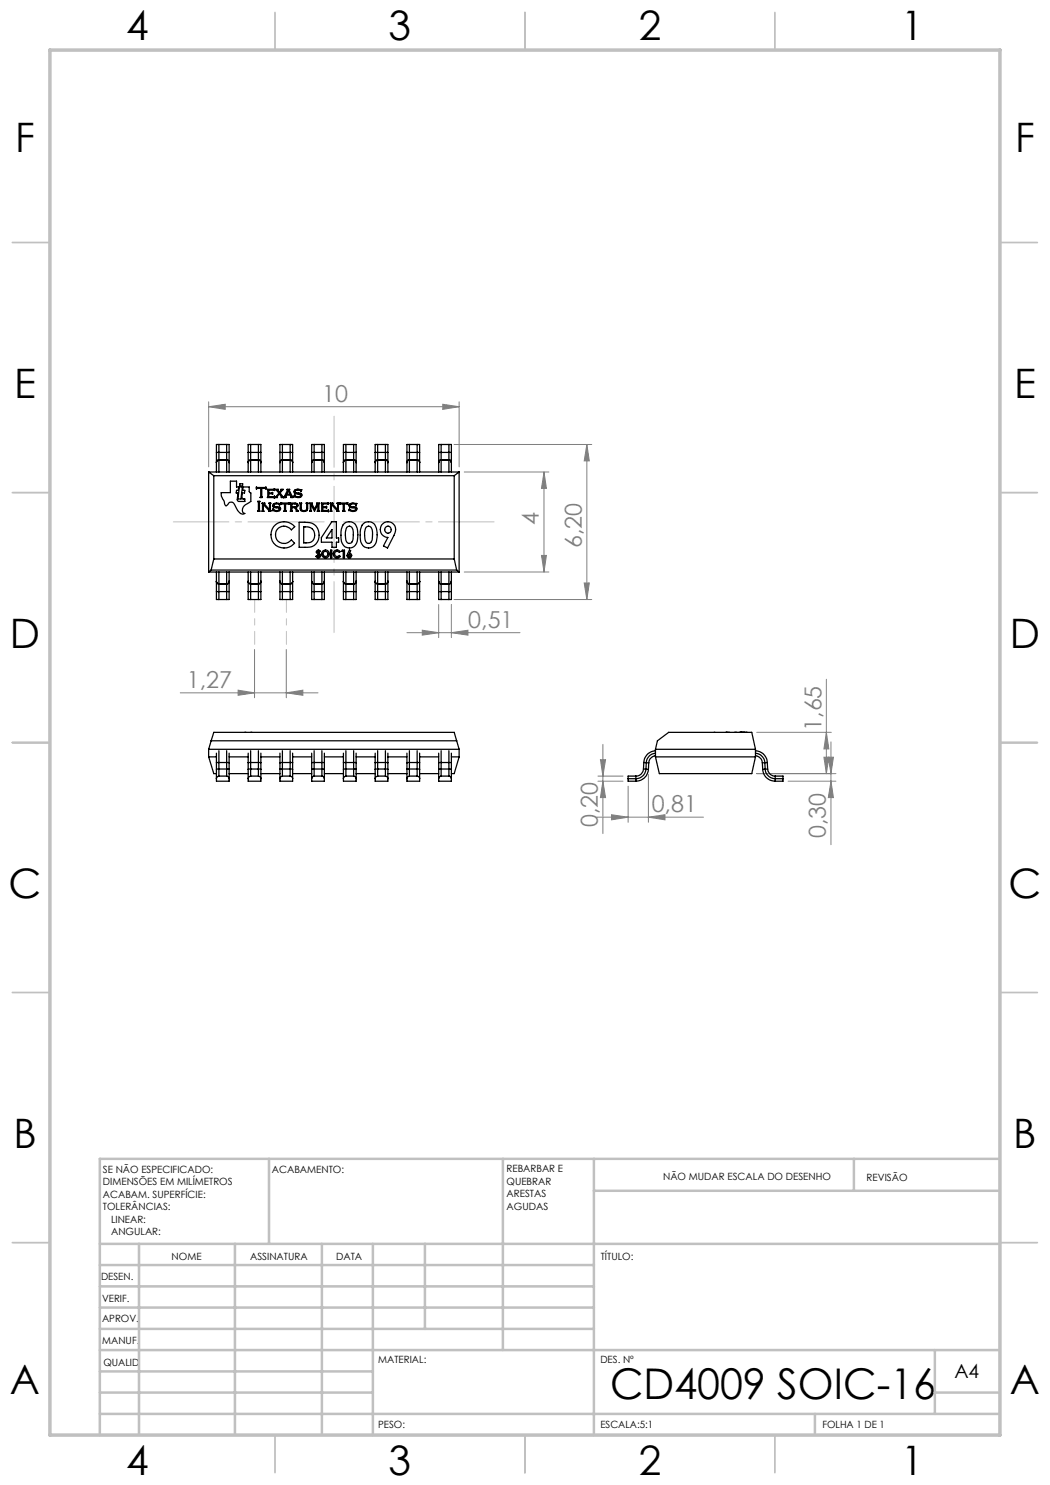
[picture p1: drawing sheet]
<svg xmlns="http://www.w3.org/2000/svg" width="210mm" height="297mm" viewBox="0 0 210 297" stroke-linecap="round" stroke-linejoin="round" font-family="sans-serif">
<g fill="none" stroke="#808080" stroke-width=".2">
<path d="M41.7 81.3l3.3-.4v1zM41.7 80.4v13M41.7 81.3h50.1M88.5 80.9l3.3 .4-3.3 .6zM90.8 88.9h27.6M91.8 80.4v13M92.9 94.4h16.9M108.8 94.4v20M108.8 94.4l.5 3.3h-1zM117.4 88.9v31M117.4 88.9l.5 3.3h-1.1zM90.8 119.9h27.6"/>
<path d="M92.9 114.4h16.9M108.3 111.1h1l-.5 3.3zM116.8 116.6h1.1l-.5 3.3zM36.1 138.6h27.5M47.6 138l3.3 .6-3.3 .5zM50.9 129.9v9.7M57.3 138.6l3.3-.6v1.1zM57.3 129.9v9.7M81.4 126.5h22.6M84.5 126l3.2 .5-3.2 .5zM87.7 120.9v6.6M90.3 126.5l3.3-.5v1z"/>
<path d="M90.3 120.9v6.6M165.3 135.9v18.8M119.6 155.2h5M119.6 156.2h5M120.1 151.9h1l-.5 3.3zM120.6 148.9v17.8M120.6 156.2l.5 3.3h-1zM125.6 157.2v7.3M129.7 154.9v9.6M151.3 146.5h15M151.3 154.7h15.9M157.6 156.2h9.6"/>
<path d="M164.8 151.4h1l-.5 3.3zM165.3 146.5l.5 3.3h-1zM165.7 151.4h1l-.5 3.3zM166.2 148.4v20.5M166.2 156.2l.5 3.3h-1zM119.3 163.4h21.4M122.3 162.9l3.3 .5-3.3 .6zM129.7 163.4l3.3-.5v1.1z"/>
</g>
<path d="M66.8 83.2v43.3" fill="none" stroke="#c0c0c0" stroke-width=".2" stroke-dasharray="15.2 1.3 1.3 1.3" stroke-dashoffset="5"/>
<path d="M34.7 104.4h64.1" fill="none" stroke="#c0c0c0" stroke-width=".2" stroke-dasharray="15.2 1.3 1.3 1.3" stroke-dashoffset="4.1"/>
<path d="M50.9 119.9v9M57.3 119.9v9" fill="none" stroke="#c0c0c0" stroke-width=".2" stroke-dasharray="15.2 1.3 1.3 1.3" stroke-dashoffset="12.6"/>
<g fill="none" stroke="#c0c0c0" stroke-width=".35">
<path d="M55 2.5v7.5M105 2.5v7.5M155 2.5v7.5M2.5 48.5h7.5M200 48.5h7.5M2.5 98.5h7.5M200 98.5h7.5M2.5 148.5h7.5M200 148.5h7.5M2.5 198.5h7.5M200 198.5h7.5M2.5 248.5h7.5"/>
<path d="M200 248.5h7.5M55 287v7.5M105 287v7.5M155 287v7.5"/>
</g>
<g fill="none" stroke="#c0c0c0" stroke-width=".5">
<path d="M53.8 231.8v17M100.6 231.8v38.2M118.8 231.8v55.2M118.8 238.2h81.2M170.8 231.8v6.4M200 231.8h-180v55.2M20 248.8h180M20 257.3h98.8M20 253h98.8M27.8 248.8v38.2M47 248.8v38.2M64.4 248.8v38.2"/>
<path d="M74.6 248.8v38.2M85 248.8v17M20 265.8h98.8M20 261.5h98.8M20 278.5h54.6M20 274.3h54.6M20 270h180M187 278.5h13M187 270v12.8M20 282.8h180M163 282.8v4.2"/>
</g>
<path d="M10 10h190v277h-190z" fill="none" stroke="#c0c0c0" stroke-width=".7"/>
<g fill="#808080">
<path d="M47.6 138l3.3 .6-3.3 .5zM57.3 138.6l3.3-.6v1.1z"/>
<path d="M41.7 81.3l3.3-.4v1zM88.5 80.9l3.3 .4-3.3 .6zM84.5 126l3.2 .5-3.2 .5zM90.3 126.5l3.3-.5v1zM122.3 162.9l3.3 .5-3.3 .6zM129.7 163.4l3.3-.5v1.1z"/>
<path d="M117.4 88.9l.5 3.3h-1.1zM116.8 116.6h1.1l-.5 3.3zM108.8 94.4l.5 3.3h-1zM108.3 111.1h1l-.5 3.3zM120.1 151.9h1l-.5 3.3zM120.6 156.2l.5 3.3h-1zM165.3 146.5l.5 3.3h-1zM164.8 151.4h1l-.5 3.3zM165.7 151.4h1l-.5 3.3zM166.2 156.2l.5 3.3h-1z"/>
</g>
<g fill="none" stroke="#000" stroke-width=".25">
<path d="M41.7 94.4l1.1 .7M41.7 94.4v20M41.7 94.4h50.1M42.8 95.1v16.7M42.8 95.1h48M43.3 92.5v1.9M43.3 90.5v2M43.3 90.5h.5M43.3 92.5h.1M43.8 92l-.4 .2-.1 .3M43.8 92h-.3l-.2 .5M43.8 90.5v1.5"/>
<path d="M43.8 88.9h-.5v1.6M43.8 92v2.4M43.8 92h1.5M43.8 90.5h1.5M43.8 88.9h1.5M43.8 88.9v1.6M43.8 92h.1M45.3 92l.4 .2 .1 .3M45.3 92l.5 .2v.3M45.3 90.5v1.5M45.3 90.5h.5M45.3 88.9h.5v1.6"/>
<path d="M45.3 92v2.4M45.3 88.9v1.6M45.3 92h.1M45.8 92.5v1.9M45.8 90.5v2M45.8 92.5h.1M46.1 96.2h1.2v1.2h.4v.7h-.4l-.1 .5h.4l-.2 1.3 .3 .4h1.3v-.5h-.5l-.1-.1 .1-1.1h.4l.1-.5h-.5l.1-.7h1.2v.9l.4 .3v1.7l-.7 .4a1.15 1.15 0 0 0-.7 2h.2l-.2 .1a1.82 1.82 0 0 1-1.7-1.6 .83 .83 0 0 0-.8-.8 .83 .83 0 0 0-.9 .6l-.2 .2-.2-.3-.2-.8-.5-.9-.1-.7h1.9zM47.9 97.4h.6l-.3 2.4h-.6zM48 96.8h.5v.4h-.6zM49.6 92.5v1.9M49.6 90.5v2M49.6 90.5h.5"/>
<path d="M49.6 92.5h.1M50.1 92l-.3 .2-.2 .3M50.1 92h-.3l-.2 .5M50.1 90.5v1.5M50.1 88.9h-.5v1.6M50.1 92v2.4M50.1 88.9v1.6M50.1 92h.1M50.1 92h1.6M50.1 90.5h1.6M50.1 88.9h1.6M51.3 97.4h1.9v.4l-.8-.1v1.8h-.4l.1-1.8-.8 .1z"/>
<path d="M51.7 92l.3 .2 .2 .3M51.7 92l.4 .2 .1 .3M51.7 90.5v1.5M51.7 90.5h.5M51.7 88.9h.5v1.6M51.7 92v2.4M51.7 88.9v1.6M51.7 92h.1M52.2 92.5v1.9M52.2 90.5v2M52.2 92.5h.1M53.5 97.9l1.4-.1v.3l-1.1-.1v.6l.7-.1v.3l-.7-.1v.6l1.1-.1v.4l-1.4-.1z"/>
<path d="M55.1 97.9h.5v.1l.3 .5 .4-.5-.1-.1h.4l-.6 .7 .7 .9h-.4v-.2l-.4-.5-.5 .5 .1 .2h-.5l.8-.9zM56 92.5v1.9M56 90.5v2M56 90.5h.5M56 92.5h.1M56.5 92l-.4 .2-.1 .3M56.5 92l-.4 .1-.1 .4M56.5 90.5v1.5M56.5 88.9h-.5v1.6M56.5 92v2.4M56.5 92h1.5M56.5 90.5h1.5"/>
<path d="M56.5 88.9h1.5M56.5 88.9v1.6M56.5 92h.1M57.4 97.9h.5v.2l.7 1.4h-.4l-.1-.5h-.8l-.1 .5-.5 .1 .8-1.6zM57.7 98.1l.3 .7h-.6zM58 92l.3 .1 .2 .4M58 92l.5 .2v.3M58 90.5v1.5M58 90.5h.5M58 88.9h.5v1.6M58 92v2.4M58 88.9v1.6"/>
<path d="M58 92h.1M58.5 92.5v1.9M58.5 90.5v2M58.5 92.5h.1M58.9 98.1a1.16 1.16 0 0 1 1.4-.1h.1l-.2 .2a.73 .73 0 0 0-1.2 .2l.2 .1 .8 .1a.46 .46 0 0 1 .4 .5 .46 .46 0 0 1-.5 .4l-1.2-.1 .2-.4a.79 .79 0 0 0 1.2 .1l-.1-.3-1.1-.1-.1-.2zM58.9 99.1h.1M62.3 92.5v1.9M62.3 90.5v2M62.3 90.5h.5M62.3 92.5h.1M62.8 92l-.3 .2-.2 .3M62.8 92h-.3l-.2 .5"/>
<path d="M62.8 90.5v1.5M62.8 88.9h-.5v1.6M62.8 92v2.4M62.8 92h1.6M62.8 90.5h1.6M62.8 88.9h1.6M62.8 88.9v1.6M62.8 92h.1M64.4 92l.3 .2 .2 .3M64.4 92l.3 .1 .2 .4M64.4 90.5v1.5M64.4 90.5h.5"/>
<path d="M64.4 88.9h.5v1.6M64.4 92v2.4M64.4 88.9v1.6M64.4 92h.1M64.9 92.5v1.9M64.9 90.5v2M64.9 92.5h.1M68.7 92.5v1.9M68.7 90.5v2M68.7 90.5h.5M68.7 92.5h.1M69.2 92l-.4 .2-.1 .3"/>
<path d="M69.2 92h-.3l-.2 .5M69.2 90.5v1.5M69.2 88.9h-.5v1.6M69.2 92v2.4M69.2 92h1.5M69.2 90.5h1.5M69.2 88.9h1.5M69.2 88.9v1.6M69.2 92h.1M70.7 92l.4 .2 .1 .3M70.7 92l.4 .1 .1 .4M70.7 90.5v1.5"/>
<path d="M70.7 90.5h.5M70.7 88.9h.5v1.6M70.7 92v2.4M70.7 88.9v1.6M70.7 92h.1M71.2 92.5v1.9M71.2 90.5v2M71.2 92.5h.1M75 92.5v1.9M75 90.5v2M75 90.5h.5M75 92.5h.1"/>
<path d="M75.5 92l-.3 .1-.2 .4M75.5 92h-.3l-.2 .5M75.5 90.5v1.5M75.5 88.9h-.5v1.6M75.5 92v2.4M75.5 92h1.6M75.5 90.5h1.6M75.5 88.9h1.6M75.5 88.9v1.6M75.5 92h.1M77.1 92l.3 .2 .2 .3M77.1 92l.3 .1 .2 .4"/>
<path d="M77.1 90.5v1.5M77.1 90.5h.5M77.1 88.9h.5v1.6M77.1 92v2.4M77.1 88.9v1.6M77.1 92h.1M77.6 92.5v1.9M77.6 90.5v2M77.6 92.5h.1M81.4 92.5v1.9M81.4 90.5v2M81.4 90.5h.5"/>
<path d="M81.4 92.5h.1M81.9 92l-.3 .1-.2 .4M81.9 92h-.3l-.2 .5M81.9 90.5v1.5M81.9 88.9h-.5v1.6M81.9 92v2.4M81.9 92h1.5M81.9 88.9v1.6M81.9 92h.1M81.9 90.5h1.5M81.9 88.9h1.5M83.4 92l.4 .2 .1 .3"/>
<path d="M83.4 92l.4 .1 .1 .4M83.4 90.5v1.5M83.4 90.5h.5M83.4 88.9h.5v1.6M83.4 92v2.4M83.4 88.9v1.6M83.4 92h.1M83.9 92.5v1.9M83.9 90.5v2M83.9 92.5h.1M87.7 92.5v1.9M87.7 90.5v2"/>
<path d="M87.7 90.5h.5M87.7 92.5h.1M88.2 92l-.3 .1-.2 .4M88.2 92h-.3l-.2 .5M88.2 90.5v1.5M88.2 88.9h-.5v1.6M88.2 92v2.4M88.2 88.9v1.6M88.2 92h.1M88.2 92h1.6M88.2 90.5h1.6M88.2 88.9h1.6"/>
<path d="M89.8 92l.3 .2 .2 .3M89.8 92l.3 .1 .2 .4M89.8 90.5v1.5M89.8 90.5h.5M89.8 88.9h.5v1.6M89.8 92v2.4M89.8 88.9v1.6M89.8 92h.1M90.3 92.5v1.9M90.3 90.5v2M90.3 92.5h.1M90.8 95.1v16.7"/>
<path d="M91.8 94.4l-1 .7M91.8 94.4v20M41.7 114.4h50.1M42.2 114h49.1M42.2 114l-.5 .4M42.8 111.8h48M42.8 111.8l-.6 2.2M43.3 116.2l.1 .4 .4 .2M43.3 114.4v1.8M43.3 116.3l.1 .4 .4 .1M43.3 118.3h.5M43.3 116.3v2"/>
<path d="M43.3 118.3v1.6h.5M43.3 116.2v.1M43.8 116.8v1.5M43.8 114.4v2.4M43.8 116.8h1.5M43.8 118.3h1.5M43.8 119.9h1.5M43.8 116.8h.1M43.8 118.3v1.6M45.3 116.8v1.5M45.3 118.3h.5M45.3 114.4v2.4"/>
<path d="M45.3 116.8h.1M45.3 118.3v1.6M45.8 114.4v1.8M45.8 116.2v.3l-.5 .3M45.8 116.3v.3l-.5 .2M45.8 116.3v2M45.8 118.3v1.6h-.5M45.8 116.2v.1M49.6 116.2l.2 .4 .3 .2M49.6 114.4v1.8M49.6 116.3l.2 .4 .3 .1M49.6 118.3h.5"/>
<path d="M49.6 116.3v2M49.6 118.3v1.6h.5M49.6 116.2v.1M50.1 116.8v1.5M50.1 114.4v2.4M50.1 116.8h.1M50.1 118.3v1.6M50.1 116.8h1.6M50.1 118.3h1.6M50.1 119.9h1.6M51.6 100.3h.4v2h-.4l.1-.1zM51.7 116.8v1.5"/>
<path d="M51.7 118.3h.5M51.7 114.4v2.4M51.7 116.8h.1M51.7 118.3v1.6M52.2 114.4v1.8M52.2 116.2l-.1 .3-.4 .3M52.2 116.3l-.1 .3-.4 .2M52.2 116.3v2M52.2 118.3v1.6h-.5M52.2 116.2v.1M52.4 100.6h.6l-.1 .2 1 1.1-.1-1.3h.4v1.7h-.5l.1-.2-1.1-1.2 .1 1.4h-.4zM54.6 100.9a1.39 1.39 0 0 1 1.4-.2l-.1 .3a.75 .75 0 0 0-1.1 .1l.4 .2h.5a.46 .46 0 0 1 .4 .6 .46 .46 0 0 1-.5 .4l-1.1-.2 .1-.3a.8 .8 0 0 0 1.3 0l-.4-.2a.64 .64 0 0 1-1-.6z"/>
<path d="M54.7 105.3a2.76 2.76 0 0 1 4.2 0l-.6 .7a1.75 1.75 0 0 0-2.6-.3 1.75 1.75 0 0 0 0 2.6 1.75 1.75 0 0 0 2.6-.3l.6 .7a2.68 2.68 0 0 1-3.7 .4 2.68 2.68 0 0 1-.5-3.8zM55.9 101h.1M56 116.2l.1 .4 .4 .2M56 114.4v1.8M56 116.3l.1 .4 .4 .1M56 118.3h.5M56 116.3v2M56 118.3v1.6h.5M56 116.2v.1M56.2 100.5h1.6v.4l-.7-.1 .1 1.5h-.4l.1-1.5-.7 .1zM56.5 116.8v1.5M56.5 114.4v2.4"/>
<path d="M56.5 116.8h1.5M56.5 118.3h1.5M56.5 119.9h1.5M56.5 116.8h.1M56.5 118.3v1.6M58 116.8v1.5M58 118.3h.5M58 114.4v2.4M58 116.8h.1M58 118.3v1.6M58.1 100.6h.9a.45 .45 0 0 1 .6 .4 .45 .45 0 0 1-.4 .5l.5 .8h-.4v-.1l-.4-.7h-.5l.1 .8h-.4zM58.4 100.8l.9 .1 .1 .3-.2 .1h-.8z"/>
<path d="M58.5 114.4v1.8M58.5 116.2v.3l-.5 .3M58.5 116.3v.3l-.5 .2M58.5 116.3v2M58.5 118.3v1.6h-.5M58.5 116.2v.1M59.8 104.5h1.2a2.54 2.54 0 0 1 2.8 2 2.54 2.54 0 0 1-1.9 2.9l-2.1 .1zM59.9 100.6h.4v1a.55 .55 0 0 0 .5 .5 .55 .55 0 0 0 .5-.5l-.1-1h.4l-.1 1.1a.75 .75 0 0 1-.7 .6 .75 .75 0 0 1-.8-.6zM60.7 105.4a1.68 1.68 0 0 1 2.1 1 1.68 1.68 0 0 1-.9 2.1l-1.2 .1zM61.9 100.6h.5v.2l.5 1 .5-1v-.2h.5v1.7h-.4l.1-1.4-.7 1.4-.7-1.4 .1 1.4h-.4l.2-.2zM62.3 116.2l.2 .4 .3 .2M62.3 114.4v1.8"/>
<path d="M62.3 116.3l.2 .4 .3 .1M62.3 118.3h.5M62.3 116.3v2M62.3 118.3v1.6h.5M62.3 116.2v.1M62.8 116.8v1.5M62.8 114.4v2.4M62.8 116.8h1.6M62.8 118.3h1.6M62.8 119.9h1.6M62.8 116.8h.1M62.8 118.3v1.6"/>
<path d="M63.4 110.1l.3-.1 .4 .2-.2 .2-.3-.1v.2a.66 .66 0 0 1 .2 1h-.3l-.3-.2 .2-.2 .3 .2 .1-.2a.71 .71 0 0 1-.4-1zM64.3 100.6l1.4-.1v.4l-1.1-.1v.5h.7v.3l-.7-.1v.6l1.1-.1v.3h-1.4zM64.4 116.8v1.5M64.4 118.3h.5M64.4 114.4v2.4M64.4 116.8h.1M64.4 118.3v1.6M64.9 114.4v1.8M64.9 116.2l-.1 .3-.4 .3M64.9 116.3l-.1 .3-.4 .2M64.9 116.3v2M64.9 118.3v1.6h-.5"/>
<path d="M64.9 116.2v.1M66 100.6h.6l-.1 .2 1 1.1-.1-1.3h.4l-.1 .2 .1 1.5h-.5l.1-.2-1.1-1.2 .1 1.4h-.4zM66.1 110h.3v1.5h-.3zM66.4 104.3h.9v3.3h.4v.8h-.4v1.1h-.9v-1.1h-2.1v-.9zM66.4 105.9v1.7h-1.1zM66.7 110.3a.8 .8 0 0 1 1.4 0l-.2 .2a.55 .55 0 0 0-1 .1 .54 .54 0 0 0 .3 .6 .54 .54 0 0 0 .7-.1l.2 .2a.81 .81 0 0 1-1.1 .1 .81 .81 0 0 1-.3-1.1zM67.9 100.5h1.7v.4l-.7-.1 .1 1.5h-.4l.1-1.5-.8 .1zM68.5 110h.4v1.5h-.2v-1.2h-.4zM68.7 116.2l.1 .4 .4 .2M68.7 114.4v1.8M68.7 116.3l.1 .4 .4 .1M68.7 118.3h.5"/>
<path d="M68.7 116.3v2M68.7 118.3v1.6h.5M68.7 116.2v.1M68.9 104.7a1.62 1.62 0 0 1 1.7-.2 1.62 1.62 0 0 1 .9 1.6 3.7 3.7 0 0 1-.8 3.3 1.66 1.66 0 0 1-2.5-1.5v-.9a3 3 0 0 1 .7-2.3zM69.2 116.8v1.5M69.2 114.4v2.4M69.2 116.8h1.5M69.2 118.3h1.5M69.2 119.9h1.5M69.2 116.8h.1M69.2 118.3v1.6M69.4 105.4a.72 .72 0 0 1 .7-.1 .72 .72 0 0 1 .5 .6l.1 1.1a1.59 1.59 0 0 1-.6 1.7 .67 .67 0 0 1-.9-.6l-.1-1.6z"/>
<path d="M69.9 100.9a1.39 1.39 0 0 1 1.4-.2l-.1 .3a.75 .75 0 0 0-1.2 .1l.4 .2h.6a.46 .46 0 0 1 .4 .6 .46 .46 0 0 1-.5 .4l-1.2-.2 .2-.3a.8 .8 0 0 0 1.3 0l-.2-.2h-.2a.64 .64 0 0 1-1-.6zM69.9 110l.2 .1-.2 .5a.48 .48 0 0 1 .4 .7 .48 .48 0 0 1-.7 .2 .48 .48 0 0 1-.1-.8zM70.7 116.8v1.5M70.7 118.3h.5M70.7 114.4v2.4M70.7 116.8h.1M70.7 118.3v1.6M71.2 114.4v1.8M71.2 116.2v.3l-.5 .3M71.2 116.3v.3l-.5 .2M71.2 116.3v2M71.2 118.3v1.6h-.5"/>
<path d="M71.2 116.2v.1M71.3 100.7h.1M72.7 104.7a1.62 1.62 0 0 1 1.8-.2 1.62 1.62 0 0 1 .9 1.6 3.7 3.7 0 0 1-.8 3.3 1.66 1.66 0 0 1-2.5-1.5l-.1-.9a3 3 0 0 1 .7-2.3zM73.2 105.4a.72 .72 0 0 1 .8-.1 .72 .72 0 0 1 .4 .6l.1 1.1a1.59 1.59 0 0 1-.6 1.7 .67 .67 0 0 1-.9-.6l-.1-1.6zM75 116.2l.2 .4 .3 .2M75 114.4v1.8M75 116.3l.2 .4 .3 .1M75 118.3h.5M75 116.3v2M75 118.3v1.6h.5M75 116.2v.1M75.5 116.8v1.5"/>
<path d="M75.5 114.4v2.4M75.5 116.8h1.6M75.5 118.3h1.6M75.5 119.9h1.6M75.5 116.8h.1M75.5 118.3v1.6M76.3 105a1.56 1.56 0 0 1 2.1-.4 1.56 1.56 0 0 1 .6 2l-1.5 3-.8-.4 .9-1.7a1.58 1.58 0 0 1-1.3-2.5zM77.1 116.8v1.5M77.1 118.3h.5M77.1 114.4v2.4M77.1 116.8h.1M77.1 118.3v1.6"/>
<path d="M77.6 114.4v1.8M77.6 116.2l-.1 .3-.4 .3M77.6 116.3l-.1 .3-.4 .2M77.6 116.3v2M77.6 118.3v1.6h-.5M77.6 116.2v.1M81.4 116.2l.1 .4 .4 .2M81.4 114.4v1.8M81.4 116.3l.1 .4 .4 .1M81.4 118.3h.5M81.4 116.3v2M81.4 118.3v1.6h.5"/>
<path d="M81.4 116.2v.1M81.9 116.8v1.5M81.9 114.4v2.4M81.9 116.8h1.5M81.9 118.3h1.5M81.9 119.9h1.5M81.9 116.8h.1M81.9 118.3v1.6M83.4 116.8v1.5M83.4 118.3h.5M83.4 114.4v2.4M83.4 116.8h.1"/>
<path d="M83.4 118.3v1.6M83.9 114.4v1.8M83.9 116.2v.3l-.5 .3M83.9 116.3v.3l-.5 .2M83.9 116.3v2M83.9 118.3v1.6h-.5M83.9 116.2v.1M87.7 116.2l.2 .4 .3 .2M87.7 114.4v1.8M87.7 116.3l.2 .4 .3 .1M87.7 118.3h.5M87.7 116.3v2"/>
<path d="M87.7 118.3v1.6h.5M87.7 116.2v.1M88.2 116.8v1.5M88.2 114.4v2.4M88.2 116.8h1.6M88.2 116.8h.1M88.2 118.3v1.6M88.2 118.3h1.6M88.2 119.9h1.6M89.8 116.8v1.5M89.8 118.3h.5M89.8 114.4v2.4"/>
<path d="M89.8 116.8h.1M89.8 118.3v1.6M90.3 114.4v1.8M90.3 116.2l-.1 .3-.4 .3M90.3 116.3l-.1 .3-.4 .2M90.3 116.3v2M90.3 118.3v1.6h-.5M90.3 116.2v.1M90.8 111.8l.5 2.2M91.3 114l.5 .4M41.7 149.9v1.5M41.7 149.9h50.1"/>
<path d="M41.7 151.4h1.6M41.7 151.4l1.1 3.3h.5M42.2 148.2l-.5 1.7M42.2 148.2h49.1M42.2 148.2l.6-1.7h48l1 3.4M43.3 153.8v1.9M43.3 150.6v1.9M43.3 155.7v.5h2.5v-.5M43.3 152.5v1.3M43.8 155.2l-.4 .2-.1 .3M43.8 153.8v1.4M43.8 153.8h-.5"/>
<path d="M43.8 152.5h-.5M43.8 150.1v2.4M43.8 152.5v1.3M43.8 155.2h1.5M43.8 153.8h1.5M43.8 152.5h1.5M45.3 155.2l.5 .3v.2M45.3 153.8v1.4M45.3 153.8h.5M45.3 152.5h.5M45.3 150.1v2.4M45.3 152.5v1.3"/>
<path d="M45.8 153.8v1.9M45.8 150.6v1.9M45.8 152.5v1.3M45.8 151.4h3.8M45.8 154.7h3.8M49 146.5h.1M49.6 153.8v1.9M49.6 150.6v1.9M49.6 152.5v1.3M49.6 155.7v.5h2.6v-.5M50.1 155.2l-.3 .2-.2 .3M50.1 153.8v1.4"/>
<path d="M50.1 153.8h-.5M50.1 152.5h-.5M50.1 150.1v2.4M50.1 152.5v1.3M50.1 155.2h1.6M50.1 153.8h1.6M50.1 152.5h1.6M50.2 146.5h.1M51.7 155.2l.4 .3 .1 .2M51.7 153.8v1.4M51.7 153.8h.5M51.7 152.5h.5"/>
<path d="M51.7 150.1v2.4M51.7 152.5v1.3M52.2 153.8v1.9M52.2 150.6v1.9M52.2 152.5v1.3M52.2 151.4h3.8M52.2 154.7h3.8M56 153.8v1.9M56 150.6v1.9M56 152.5v1.3M56 155.7v.5h2.5v-.5M56.5 155.2l-.4 .2-.1 .3"/>
<path d="M56.5 153.8v1.4M56.5 153.8h-.5M56.5 152.5h-.5M56.5 150.1v2.4M56.5 152.5v1.3M56.5 155.2h1.5M56.5 153.8h1.5M56.5 152.5h1.5M58 155.2l.5 .3v.2M58 153.8v1.4M58 153.8h.5M58 152.5h.5"/>
<path d="M58 150.1v2.4M58 152.5v1.3M58.5 153.8v1.9M58.5 150.6v1.9M58.5 152.5v1.3M58.5 151.4h3.8M58.5 154.7h3.8M62.3 153.8v1.9M62.3 150.6v1.9M62.3 152.5v1.3M62.3 155.7v.5h2.6v-.5M62.8 155.2l-.3 .2-.2 .3"/>
<path d="M62.8 153.8v1.4M62.8 153.8h-.5M62.8 152.5h-.5M62.8 150.1v2.4M62.8 152.5v1.3M62.8 155.2h1.6M62.8 153.8h1.6M62.8 152.5h1.6M64.4 155.2l.4 .3 .1 .2M64.4 153.8v1.4M64.4 153.8h.5M64.4 152.5h.5"/>
<path d="M64.4 150.1v2.4M64.4 152.5v1.3M64.9 153.8v1.9M64.9 150.6v1.9M64.9 152.5v1.3M64.9 151.4h3.8M64.9 154.7h3.8M68.7 153.8v1.9M68.7 150.6v1.9M68.7 152.5v1.3M68.7 155.7v.5h2.5v-.5M69.2 155.2l-.4 .2-.1 .3"/>
<path d="M69.2 153.8v1.4M69.2 153.8h-.5M69.2 152.5h-.5M69.2 150.1v2.4M69.2 152.5v1.3M69.2 155.2h1.5M69.2 153.8h1.5M69.2 152.5h1.5M70.7 155.2l.5 .3v.2M70.7 153.8v1.4M70.7 153.8h.5M70.7 152.5h.5"/>
<path d="M70.7 150.1v2.4M70.7 152.5v1.3M71.2 153.8v1.9M71.2 150.6v1.9M71.2 152.5v1.3M71.2 151.4h3.8M71.2 154.7h3.8M75 153.8v1.9M75 150.6v1.9M75 152.5v1.3M75 155.7v.5h2.6v-.5M75.5 155.2l-.3 .2-.2 .3"/>
<path d="M75.5 153.8v1.4M75.5 153.8h-.5M75.5 152.5h-.5M75.5 150.1v2.4M75.5 152.5v1.3M75.5 155.2h1.6M75.5 153.8h1.6M75.5 152.5h1.6M77.1 155.2l.4 .3 .1 .2M77.1 153.8v1.4M77.1 153.8h.5M77.1 152.5h.5"/>
<path d="M77.1 150.1v2.4M77.1 152.5v1.3M77.6 153.8v1.9M77.6 150.6v1.9M77.6 152.5v1.3M77.6 151.4h3.8M77.6 154.7h3.8M81.4 153.8v1.9M81.4 150.6v1.9M81.4 152.5v1.3M81.4 155.7v.5h2.5v-.5M81.9 155.2l-.4 .2-.1 .3"/>
<path d="M81.9 153.8v1.4M81.9 153.8h-.5M81.9 152.5h-.5M81.9 150.1v2.4M81.9 152.5v1.3M81.9 155.2h1.5M81.9 153.8h1.5M81.9 152.5h1.5M83.4 155.2l.5 .3v.2M83.4 153.8v1.4M83.4 153.8h.5M83.4 152.5h.5"/>
<path d="M83.4 150.1v2.4M83.4 152.5v1.3M83.9 153.8v1.9M83.9 150.6v1.9M83.9 152.5v1.3M83.9 151.4h3.8M83.9 154.7h3.8M87.7 153.8v1.9M87.7 150.6v1.9M87.7 155.7v.5h2.6v-.5M87.7 152.5v1.3M88.2 155.2l-.3 .2-.2 .3"/>
<path d="M88.2 153.8v1.4M88.2 153.8h-.5M88.2 152.5h-.5M88.2 150.1v2.4M88.2 152.5v1.3M88.2 155.2h1.6M88.2 153.8h1.6M88.2 152.5h1.6M89.8 155.2l.4 .3 .1 .2M89.8 153.8v1.4M89.8 153.8h.5M89.8 152.5h.5"/>
<path d="M89.8 150.1v2.4M89.8 152.5v1.3M90.3 153.8v1.9M90.3 150.6v1.9M90.3 152.5v1.3M90.3 151.4h1.5M91.8 149.9v1.5M91.8 151.4l-1 3.3h-.5M125.6 155.7v.5h1.6M125.6 155.7h1.6M127.2 155.2v.5M127.2 155.2h-1.6v.5"/>
<path d="M127.2 155.7v.5M128.7 153.8h.5M128.7 153.8a1.51 1.51 0 0 1-1.5 1.4M128.8 152.5h.5M128.8 152.5l-.1 1.3M129.2 153.8a2.06 2.06 0 0 1-2 1.9M129.2 153.8l.5 .1M129.3 152.5l-.1 1.3M129.3 152.5l.5 .1M129.7 153.9a2.54 2.54 0 0 1-2.5 2.3M129.8 152.6l-.1 1.3M131.1 150.1a2.45 2.45 0 0 0-2.3 2.4"/>
<path d="M131.1 151.2a1.5 1.5 0 0 0-1.3 1.4M131.1 150.6a2 2 0 0 0-1.8 1.9M131.1 149.9h20M131.1 151.4h20M131.1 151.4l.8 3.3h18.5l.7-3.3M131.1 149.9l.4-1.7 2.2-1.7h16.7l.7 3.4M131.1 149.9v1.5M142.8 146.5h.1M145.2 146.5h.1M146.9 146.5h.1M147.2 146.5h.1M148.1 146.5h.1"/>
<path d="M148.3 146.5h.1M148.7 146.5h.1M149.3 146.5h.1M151.1 151.2a1.49 1.49 0 0 1 1.4 1.4M151.1 150.1a2.45 2.45 0 0 1 2.4 2.4M151.1 150.6a2.07 2.07 0 0 1 1.9 1.9M151.1 149.9v1.5M152.5 152.6v1.3M152.5 153.9a2.47 2.47 0 0 0 2.5 2.3M153 152.5v1.3M153 152.5l-.5 .1M153 153.8a2.06 2.06 0 0 0 2 1.9"/>
<path d="M153 153.8l-.5 .1M153.5 152.5h-.5M153.5 152.5v1.3M153.5 153.8h-.5M153.5 153.8a1.51 1.51 0 0 0 1.5 1.4M155 155.2v.5M155 155.2h1.6v.5M155 155.7h1.6M155 155.7v.5M156.6 155.7v.5h-1.6"/>
<circle cx="65.1" cy="110.8" r=".79"/>
<circle cx="65.1" cy="110.8" r=".52"/>
<circle cx="69.9" cy="111.1" r=".2"/>
<circle cx="77.6" cy="106" r=".68"/>
</g>
<text font-size="8.5" x="122" y="279.7">CD4009 SOIC-16</text>
<g font-size="8.1">
<text x="25.2" y="8">4</text>
<text x="77.7" y="8">3</text>
<text x="127.7" y="8">2</text>
<text x="180.2" y="8">1</text>
<text x="3" y="30.4">F</text>
<text x="203" y="30.4">F</text>
<text x="2.8" y="79.6">E</text>
<text x="202.8" y="79.6">E</text>
<text x="2" y="129.6">D</text>
<text x="202" y="129.6">D</text>
<text x="1.7" y="179.6">C</text>
<text x="201.7" y="179.6">C</text>
<text x="2.7" y="229.6">B</text>
<text x="202.7" y="229.6">B</text>
<text x="2" y="278.9">A</text>
<text x="202" y="278.9">A</text>
<text x="25.2" y="295">4</text>
<text x="77.7" y="295">3</text>
<text x="127.7" y="295">2</text>
<text x="180.2" y="295">1</text>
</g>
<g font-size="4.7" fill="#808080">
<text x="64.5" y="80.3">10</text>
<text x="107.8" y="105.1" transform="rotate(-90 107.8 105.1)">4</text>
<text x="116.4" y="109.6" transform="rotate(-90 116.4 109.6)">6,20</text>
<text x="93.7" y="125.5">0,51</text>
<text x="37.3" y="137.5">1,27</text>
<text x="164.3" y="146.2" transform="rotate(-90 164.3 146.2)">1,65</text>
<text x="119.6" y="165.4" transform="rotate(-90 119.6 165.4)">0,20</text>
<text x="130.3" y="162.4">0,81</text>
<text x="165.2" y="167.6" transform="rotate(-90 165.2 167.6)">0,30</text>
</g>
<text font-size="3.9" x="190.9" y="275.5">A4</text>
<g font-size="2">
<text x="20.6" y="234.6">SE NÃO ESPECIFICADO:</text>
<text x="20.6" y="237.1">DIMENSÕES EM MILÍMETROS</text>
<text x="20.6" y="239.6">ACABAM. SUPERFÍCIE:</text>
<text x="54.4" y="234.6">ACABAMENTO:</text>
<text x="101.3" y="234.5">REBARBAR E</text>
<text x="101.3" y="237">QUEBRAR</text>
<text x="101.3" y="239.5">ARESTAS</text>
<text x="132.6" y="236">NÃO MUDAR ESCALA DO DESENHO</text>
<text x="173.3" y="236.2">REVISÃO</text>
<text x="20.6" y="242.1">TOLERÂNCIAS:</text>
<text x="22.2" y="244.6">LINEAR:</text>
<text x="101.3" y="242">AGUDAS</text>
<text x="22.2" y="247.1">ANGULAR:</text>
<text x="34.3" y="252">NOME</text>
<text x="50" y="251.9">ASSINATURA</text>
<text x="67.2" y="251.9">DATA</text>
<text x="120.2" y="251.9">TÍTULO:</text>
<text x="20.2" y="256.1">DESEN.</text>
<text x="20.4" y="260.3">VERIF.</text>
<text x="20.4" y="264.4">APROV.</text>
<text x="20.5" y="268.8">MANUF.</text>
<text x="20.7" y="273.1">QUALID</text>
<text x="75.7" y="272.5">MATERIAL:</text>
<text x="120.1" y="272.5">DES. Nº</text>
<text x="75.6" y="285.5">PESO:</text>
<text x="120.1" y="285.6">ESCALA:5:1</text>
<text x="164.5" y="285.6">FOLHA 1 DE 1</text>
</g>
</svg>
